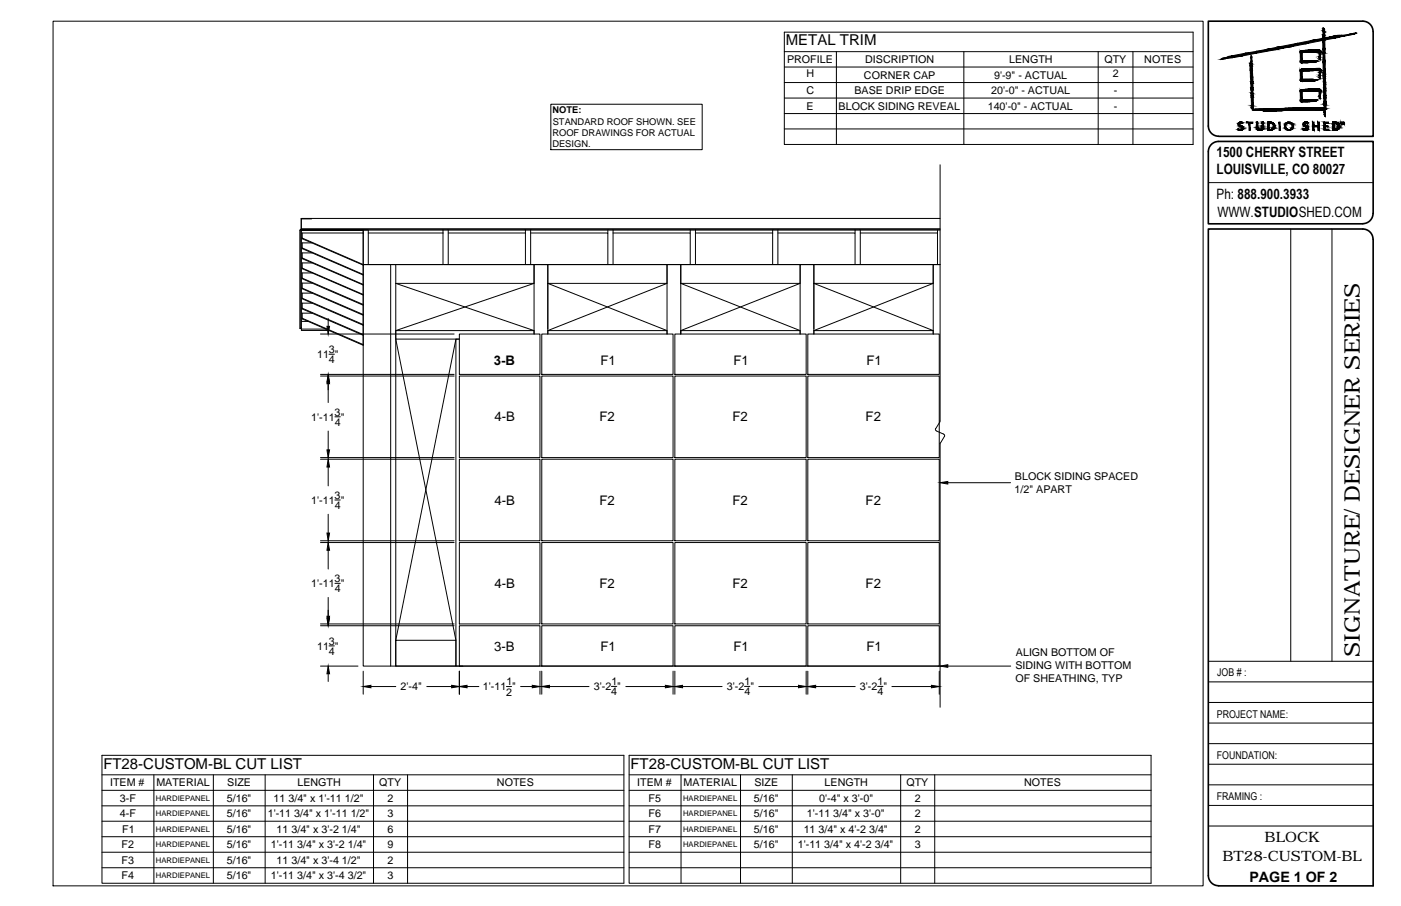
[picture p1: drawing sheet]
<svg xmlns="http://www.w3.org/2000/svg" width="432mm" height="279mm" viewBox="0 0 432 279" stroke-linecap="round" stroke-linejoin="round" font-family="sans-serif">
<!-- layer: SShed-Dims and Notes -->
<g fill="none" stroke="#000" stroke-width=".31">
<path d="M241.7 9.9h126v34.6h-126zM241.7 15.9h126M257.8 15.9v28.6M297.1 15.9v28.6M338.5 15.9v28.6M349.2 15.9v28.6M169.8 32.1h46.6v14.1h-46.6zM241.7 20.7h126M241.7 25.5h126M241.7 30.2h126M241.7 35h126M241.7 39.8h126"/>
<path d="M289.7 50.8v79l-1.4 2.6 .2 .4 2.3 1.1M101.1 98.2v2.4M98.8 116h41.2M98.8 115.5h41.2M98.8 103h41.2M101.1 117.8v6.3M101.4 109.2h1.7M141.6 116h24.8v25.1h-24.8zM141.6 103h24.8v12.5h-24.8zM167 116h40.4v25.1h-40.4zM167 103h40.4v12.5h-40.4zM208 116h40.5v25.1h-40.5z"/>
<path d="M208 103h40.5v12.5h-40.5zM249 116h40.5v25.1h-40.5zM249 103h40.5v12.5h-40.5zM101.1 132.9v5.8M103.2 128.5h1.7M289.8 136.6l-.1 81.5M290.8 133.9l.3 .6-1.3 2.2M98.8 141.6h41.2M98.8 141.1h41.2M101.1 144v5.8M101.1 158.6v5.8M103.2 154.2h1.7"/>
<path d="M141.6 141.6h24.8v25.2h-24.8zM167 141.6h40.4v25.2h-40.4zM208 141.6h40.5v25.2h-40.5zM249 141.6h40.5v25.2h-40.5zM98.8 167.3h41.2M98.8 166.8h41.2M101.1 169.7v5.8M103.2 179.9h1.7M141.6 167.3h24.8v25.1h-24.8zM167 167.3h40.4v25.1h-40.4zM208 167.3h40.5v25.1h-40.5zM249 167.3h40.5v25.1h-40.5z"/>
<path d="M98.8 192.4h41.2M98.8 193h41.2M101.1 184.2v6.4M101.4 199.2h1.7M141.6 193h24.8v12.4h-24.8zM167 193h40.4v12.4h-40.4zM208 193h40.5v12.4h-40.5zM249 193h40.5v12.4h-40.5zM98.8 205.4h11.5M101.1 207.8v2.4M111.9 207v7.1M114.3 211.7h7.7"/>
<path d="M131.5 211.7h7.7M141.6 207v7.1M143.9 211.7h3.7M156.1 211.7h1.6M160.5 211.7h3.6M166.4 207v7.1M167 207v7.1M169.3 211.7h12.2M188.4 211.7h1.7M192.9 211.7h12.2M207.4 207v7.1M208 207v7.1"/>
<path d="M210.4 211.7h12.2M229.5 211.7h1.6M233.9 211.7h12.2M248.5 207v7.1M249 207v7.1M251.4 211.7h12.2M270.5 211.7h1.6M274.9 211.7h12.2M289.5 207v7.1M31.4 232.9h160.9v39.5h-160.9zM31.4 238.9h160.9M47.4 238.9v33.5"/>
<path d="M65.8 238.9v33.5M81.7 238.9v33.5M115.1 238.9v33.5M125.6 238.9v33.5M193.9 232.9h160.9v39.5h-160.9zM193.9 238.9h160.9M209.9 238.9v33.5M228.2 238.9v33.5M244.2 238.9v33.5M277.6 238.9v33.5M288.1 238.9v33.5M31.4 243.7h160.9"/>
<path d="M31.4 248.5h160.9M31.4 253.3h160.9M31.4 258h160.9M193.9 243.7h160.9M193.9 248.5h160.9M193.9 253.3h160.9M193.9 258h160.9M31.4 262.8h160.9M31.4 267.6h160.9M193.9 262.8h160.9M193.9 267.6h160.9"/>
</g>
<!-- layer: SShed-Siding BLOCK -->
<path d="M289.7 148.9l2.4-.4v.8zM289.7 205.4l2.4-.4v.8z" fill="#000" stroke="#000" stroke-width=".31"/>
<path d="M292.1 148.9h19.4M292.1 205.4h19.4" fill="none" stroke="#000" stroke-width=".31"/>
<!-- layer: SShed-Hatch -->
<g fill="none" stroke="#000" stroke-width=".31">
<path d="M92.5 71v30.3l.4-.3M92.5 71v30.4M92.9 70.5v28.6h2.1M92.9 70.6l-.4 .4M92.9 70.5v-3l3.2-.1h-3.3v3.2l-.3 .4M92.9 70.8h196.8M92.9 70.5h196.8M93.1 79.6l18.8 8.1v.2M93.1 73.4l18.8 8.2v.2M93.1 76.5l18.8 8.1v.2M96.1 74.9h-3v1.8l18.8 8.1M96.2 78h-3.1v1.8l18.8 8.1"/>
<path d="M111.9 71.9h-18.8v1.7l18.8 8.2M111.9 70.9h-19h20.6v10.7M111.9 70.9h24.6M111.9 70.9v10.7h24.6M113.5 71.9h23M136.5 70.9v10.7M136.5 70.9h27M138.1 70.9v10.7M138.1 71.9h23.8M161.9 71.9v9.7h-25.4M161.9 70.9v1M163.5 71.9h23.8v9.7"/>
<path d="M163.5 70.9v10.7M163.5 70.9h25.4M187.3 70.9v1M188.9 71.9h23.8v9.7M188.9 70.9v10.7M188.9 70.9h25.4M212.7 70.9v1M214.3 70.9v10.7M214.3 70.9h49.2M214.3 71.9h23.8M238.1 71.9v9.7h-23.8M238.1 70.9v1"/>
<path d="M239.7 71.9h23.8v9.7M239.7 70.9v10.7M263.5 70.9h26.2M263.5 70.9v1M265.1 71.9h23.8v9.7M265.1 70.9v10.7M288.9 70.9v1M289.7 67.4l-196.8 .1M92.9 99.1v2.4M93.1 92l18.8 8.1v.2M93.1 82.7l18.8 8.1v.2M93.1 88.9l18.8 8.1"/>
<path d="M93.1 98.1l18.8 8.2M93.1 95.1l18.8 8.1M93.1 85.8l18.8 8.1M96.2 90.4h-3.1v1.7l18.8 8.2M96.2 87.3h-3.1v1.7l18.8 8.2M96.2 81.1h-3.1v1.8l18.8 8.1M96.2 93.5h-3.1v1.8l18.8 8.1M96.2 84.2h-3.1v1.8l18.8 8.1M96.2 96.6h-3.1v1.8l7.3 3.1M111.9 93.9v3.1M111.9 97v3.1M111.9 81.8v2.8"/>
<path d="M111.9 84.8v2.9M111.9 87.9v2.9M111.9 91v2.9M120.4 81.6v123.8M122 81.6v123.8M161.9 81.6h52.4M164.6 87.4l-42.6 14.6M168.8 81.6h36.8v5.8h-36.8zM168.8 87.4l36.8 14.6M168.8 87.6v13.8M205.6 87.4l-36.8 14.6M209.8 81.6h36.8v5.8h-36.8z"/>
<path d="M209.8 87.4l36.8 14.6M238.1 81.6h27M246.6 87.4l-36.8 14.6M250.8 81.6h36.8v5.8h-36.8zM250.8 87.4l36.8 14.6M250.8 87.6v13.8M265.1 81.6h23.8M287.6 87.4l-36.8 14.6M288.9 81.6h.8h-2.1v21.4v-1h-36.8v1v-21.4h-4.2v21.4v-1h-36.8v1v-21.4h-4.2v21.4v-1h-36.8v1v-21.4h-4.2v21.4v-1h-42.6v2.6h19.6h-1.1v100.8h2.1M92.9 101.5v.4h8.5M92.9 101.5h7.5M100.4 101.5l1 .4"/>
<path d="M101.4 101.9l10.5 4.6v-3.3M111.9 100.3v2.9M122 104.6l18.5 92.9M140.5 104.6l-18.5 92.9M164.6 102l-42.6-14.6h42.6v-5.8h-52.7v123.8h177.8M122 197.5h18.5v7.9h-18.5z"/>
</g>
<!-- layer: SShed-Dims and Notes -->
<g fill="#000" stroke="#000" stroke-width=".31">
<path d="M101.1 116l.5 2.3h-.8zM101.1 115.5l.5 2.3h-.8zM100.8 100.6h.8l-.5 2.4zM100.8 138.7h.8l-.5 2.4zM101.1 141.6l.5 2.4h-.8zM101.1 167.3l.5 2.4h-.8zM100.8 164.4h.8l-.5 2.4zM100.8 190h.8l-.5 2.4zM100.8 190.6h.8l-.5 2.4zM101.1 205.4l.5 2.4h-.8zM111.9 211.7l2.4-.4v.8zM139.2 211.3l2.4 .4-2.4 .4z"/>
<path d="M141.6 211.7l2.3-.4v.8zM164.1 211.3l2.3 .4-2.3 .4zM167 211.7l2.3-.4v.8zM205.1 211.3l2.3 .4-2.3 .4zM208 211.7l2.4-.4v.8zM246.1 211.3l2.4 .4-2.4 .4zM249 211.7l2.4-.4v.8zM287.1 211.3l2.4 .4-2.4 .4z"/>
</g>
<!-- layer: SShed-Titleblock -->
<g fill="none" stroke="#000" stroke-width=".31">
<path d="M16.4 6.5h354.4v266.7h-354.4zM372.4 56.3h50.8M397.8 70.6v133.3M410.5 70.6v133.3M372.4 203.9h50.8M372.4 210.3h50.8M372.4 216.6h50.8M372.4 229.3h50.8M372.4 235.7h50.8M372.4 223h50.8M372.4 248.4h50.8M372.4 242h50.8"/>
<path d="M372.4 254.7h50.8"/>
</g>
<path d="M423.2 9.7a3.2 3.2 0 0 0-3.2-3.2h-47.6v32.4M423.2 9.7v32.4h-47.6M372.4 38.9a3.2 3.2 0 0 0 3.2 3.1M375.6 43.6a3.2 3.2 0 0 0-3.2 3.2v22.2h47.6M375.6 43.6h47.6v22.2M423.2 73.8a3.2 3.2 0 0 0-3.2-3.2h-47.6v199.4a3.2 3.2 0 0 0 3.2 3.1M423.2 65.8a3.2 3.2 0 0 1-3.2 3.2M423.2 73.8v199.4h-47.6" fill="none" stroke="#000" stroke-width=".51"/>
<g fill="#000" stroke="#000" stroke-width=".31">
<path d="M376.3 18.3h.2zM377.2 17.9h.5zM378 17.8h2l-2.2 .2zM401 19.3h.9zM401.9 19.3h1.3zM401.4 18.8h3.5zM405.7 18.9l.5-.1zM404 15.5h2.8zM406.7 18.3l.2 .1zM407 16h.2zM412.1 10.9h.4zM413.5 10.9h.2z"/>
<path d="M417.8 10.2h.2zM381.6 39.7l.1 .1zM381.9 37.8h1.1zM382.7 37.9h.2zM382.7 39.3h.4zM388.6 34.1h1zM389.5 34.2h3.2zM391.9 39.8h.6zM396.5 40h1.6l-.3 .1zM396.8 37.7h1zM401 25h.9zM401 31.3h.9z"/>
<path d="M401.9 37.8h1.2zM401.9 25h1.3zM401.9 31.3h1.3zM402 37.8h1.1zM402.3 37.6h.5zM402.8 38.1h.2zM401.4 24.5h3.5zM401.4 30.8h3.5zM405.7 24.6l.5-.1zM405.7 30.9l.5-.1zM406.5 24h.4zM404 21.2h2.8z"/>
<path d="M404 27.5h2.8zM406.7 24l.2 .1zM406.7 30.4h.2zM403.5 33.3h4.1zM407 21.7h.2zM407 28h.2zM408.4 32.5l.1 .4zM408.6 32.1l.1 .1zM411.8 38.1h.8zM411.8 39.8h.8zM411.9 38.2h.8zM412.2 38.4h.6z"/>
<path d="M413.7 38h.1zM381.9 40.2h.6zM381.9 40.2h.4zM388.1 40.2h.4zM388.1 40.2h.2zM402.3 40.2h.1z"/>
<path d="M376.3 18.3l.7-.2zM376.5 18.3l.6-.2z"/>
<path d="M376.9 18h.5zM377.2 17.9h.3z"/>
<path d="M376.9 18l.2 .1zM376.9 18h.4z"/>
<path d="M376.9 18h.4zM376.9 18h.5z"/>
<path d="M378 17.8h2zM378.1 17.7h2.4z"/>
<path d="M377.4 18h.4l.2-.2zM377.4 18h.4z"/>
<path d="M378.1 17.7h2.4l-1.9-.3zM378.6 17.4h3.4l-1.5 .3z"/>
<path d="M378.6 17.4h3.4l-2.5-.2zM379.5 17.2h3.4l-.9 .2z"/>
<path d="M379.5 17.2h3.4l.8-.8zM382.9 17.2l.8-.8h3.4z"/>
<path d="M383.7 16.4h3.4l.1-.6zM387.2 15.8h3.1l-3.2 .6z"/>
<path d="M385.6 17.6l-.1 1.4h.3zM385.6 17.6h.2v1.4z"/>
<path d="M385.5 19v.5h.3zM385.5 19h.3v.5z"/>
<path d="M385.5 19.5v.2h.4zM385.5 19.5h.4v.2z"/>
<path d="M385.6 17.2v.4h.2zM385.6 17.2l.2 .4z"/>
<path d="M385.5 19.5h.4zM385.5 19.5h.4z"/>
<path d="M387.2 15.8h3.1l-.3-.5zM390 15.3h3.3l-3 .5z"/>
<path d="M390 15.3h3.3l-1.6-.3zM391.7 15h3.4l-1.8 .3z"/>
<path d="M391.7 15h3.4l-1.1-.5zM394 14.5h3.4l-2.3 .5z"/>
<path d="M394 14.5h3.4zM394.6 14.4h3.6z"/>
<path d="M394.6 14.4h3.6l1.3-1zM398.2 14.4l1.3-1h3.3z"/>
<path d="M399.5 13.4h3.3l1.5-.9zM402.8 13.4l1.5-.9h3.4z"/>
<path d="M400.7 15.8h6.5l-6.2-.2zM401 15.6h5.9l.3 .2z"/>
<path d="M400.7 15.8h6.5zM400.7 15.8h6.5z"/>
<path d="M400.7 15.8l6.5 .1zM400.7 15.8l6.5 .1z"/>
<path d="M400.7 15.9l6.3 .1zM400.7 15.9l6.3 .1z"/>
<path d="M400.7 16l4.1 .1zM400.7 16h5.9z"/>
<path d="M400.7 16.1h3zM400.7 16.1h4.1z"/>
<path d="M400.7 16.1l1.1 .1zM400.7 16.1h3z"/>
<path d="M400.7 16.2h.7zM400.7 16.2h1.1z"/>
<path d="M400.7 16.2l.1 2.5h.6zM400.7 16.2h.7v2.5z"/>
<path d="M400.8 18.7l.6 .1zM400.8 18.7l.6 .1z"/>
<path d="M400.8 18.8h4.4zM400.8 18.8h4.4z"/>
<path d="M400.8 18.8l4.9 .1zM400.8 18.8l4.9 .1z"/>
<path d="M400.8 18.9h5.4zM400.8 18.9h5.4z"/>
<path d="M400.8 18.9h5.2zM400.8 18.9h5.4z"/>
<path d="M400.8 18.9l5.1 .1zM400.8 18.9h5.2z"/>
<path d="M400.8 19h5zM400.8 19h5.1z"/>
<path d="M400.8 19l4.7 .1zM400.8 19h5z"/>
<path d="M400.8 19.1h4.6zM400.8 19.1h4.7z"/>
<path d="M400.8 19.1l4.5 .1zM400.8 19.1h4.6z"/>
<path d="M400.9 19.2l4.3 .1zM400.9 19.2h4.4z"/>
<path d="M400.9 19.3h2.3zM400.9 19.3h2.9z"/>
<path d="M401 19.3l.5 .1zM401 19.4h.5z"/>
<path d="M401 15.6h5.9zM402.2 15.6h4.7z"/>
<path d="M402.2 15.6h4.7zM403.1 15.5l3.8 .1z"/>
<path d="M400.9 19.3h2.9zM400.9 19.3h4.3z"/>
<path d="M404.3 12.5h4zM404.7 12.4l3.6 .1z"/>
<path d="M404.7 12.4h3.6zM405 12.3l3.3 .1z"/>
<path d="M405 12.3h3.3l-.6-.5zM407.7 11.8h3.3l-2.7 .5z"/>
<path d="M406.5 17.6h.4zM406.6 17.5l.3 .1z"/>
<path d="M406.5 17.6v.7h.4zM406.5 17.6h.4v.7z"/>
<path d="M406.6 16v.6h.4zM406.6 16h.4v.6z"/>
<path d="M406.6 16.6l.3 .1zM406.6 16.6h.4z"/>
<path d="M406.6 16.7v.8h.3zM406.6 16.7h.3v.8z"/>
<path d="M406.5 18.3h.4zM406.5 18.3h.4z"/>
<path d="M407 15.9l.2 .1zM407 15.9l.2 .1z"/>
<path d="M407.7 10.7v.3h.6zM407.7 10.7h.6v.3z"/>
<path d="M407.7 11v.7h.6zM407.7 11h.6v.7z"/>
<path d="M407.7 11.7l3.3 .1zM407.7 11.7h4z"/>
<path d="M407.8 9.8l-.1 .9h.6zM407.8 9.8h.5v.9z"/>
<path d="M407.7 12.5v2.7h.7zM407.7 12.5h.6l.1 2.7z"/>
<path d="M407.7 15.2l.1 1h.5zM407.7 15.2h.7l-.1 1z"/>
<path d="M407.8 16.2v.2h.5zM407.8 16.2h.5v.2z"/>
<path d="M407.8 16.4v2.6h.6zM407.8 16.4h.5l.1 2.6z"/>
<path d="M407.9 9l-.1 .2h.3zM407.9 9l.2 .2z"/>
<path d="M407.8 9.2v.3h.3zM407.8 9.2l.3 .3z"/>
<path d="M407.8 9.5l.3 .1zM407.8 9.5l.3 .1z"/>
<path d="M407.8 9.6v.2h.5zM407.8 9.6l.5 .2z"/>
<path d="M407.9 8.7l.2 .2zM407.9 8.7l.2 .2z"/>
<path d="M407.9 8.9l.2 .1zM407.9 8.9l.2 .1z"/>
<path d="M408.3 11.7h3.4zM409 11.6h3.4z"/>
<path d="M409 11.6h1l-.1-.2zM409.9 11.4h.5l-.4 .2z"/>
<path d="M409.9 11.4l1.8-.4zM410.4 11.4l1.9-.4z"/>
<path d="M410 11.6h2.4zM410.3 11.5h2.3z"/>
<path d="M410.3 11.5h2.3zM410.7 11.4h2z"/>
<path d="M410.7 11.4h2l-.3-.3zM412.4 11.1h2l-1.7 .3z"/>
<path d="M411.7 11h.6zM412.1 10.9h.3z"/>
<path d="M412.4 11.1h2l-1.2-.2zM413.2 10.9h2l-.8 .2z"/>
<path d="M413.2 10.9h.5zM413.5 10.9h.2z"/>
<path d="M413.7 10.9h1.5l.7-.3zM415.2 10.9l.7-.3h1.5z"/>
<path d="M415.9 10.6h1.5l-.2-.3zM417.2 10.3h.7l-.5 .3z"/>
<path d="M417.2 10.3h.7zM417.8 10.2h.2z"/>
<path d="M381.6 39.8h.2zM381.6 39.8h.2z"/>
<path d="M381.6 39.8l.3 .1zM381.6 39.8l.3 .1z"/>
<path d="M381.6 39.9h.4zM381.6 39.9h.4z"/>
<path d="M381.6 39.9l.7 .1zM381.6 39.9l.7 .1z"/>
<path d="M381.7 38.1l.3 .1zM381.7 38.1h.3z"/>
<path d="M381.6 38.2h.3zM381.6 38.2h.4z"/>
<path d="M381.7 38l.3 .1zM381.7 38h.4z"/>
<path d="M381.6 38.3l.1 .2h.3zM381.6 38.3h.4v.2z"/>
<path d="M381.7 38.5h.4zM381.7 38.5h.4z"/>
<path d="M381.7 38h.4zM381.8 37.9h.4z"/>
<path d="M381.7 38.5l.4 .1zM381.7 38.5l.4 .1z"/>
<path d="M381.8 37.9h.4zM381.8 37.9h.5z"/>
<path d="M381.7 38.6l.6 .1zM381.7 38.6l.6 .1z"/>
<path d="M381.9 37.8l1 .1zM381.9 37.8h1.1z"/>
<path d="M381.8 38.7h.6zM381.8 38.7h.6z"/>
<path d="M381.8 38.7h.7zM381.8 38.7h.7zM381.8 38.7h.7zM381.8 38.7h.7zM381.8 38.7h.7zM381.8 38.7h.7z"/>
<path d="M381.9 37.8h1.1zM381.9 37.8h1.1zM382 37.7l1 .1z"/>
<path d="M381.6 39.9h.3zM381.6 39.9h.3z"/>
<path d="M381.6 39.9h.3zM381.6 39.9h.3z"/>
<path d="M382 37.7h.9zM382.1 37.7h.8z"/>
<path d="M381.6 38.3h.4zM381.6 38.3h.4zM381.6 38.2l.4 .1zM381.6 38.2l.4 .1z"/>
<path d="M381.9 38.8h.8zM381.9 38.8h.8z"/>
<path d="M381.7 38h.4zM381.7 38h.4z"/>
<path d="M381.7 38h.4zM381.7 38h.4zM381.7 38h.4zM381.7 38h.4z"/>
<path d="M381.7 38.5h.4zM381.7 38.5h.4z"/>
<path d="M382 38.8l.8 .1zM382 38.8l.8 .1z"/>
<path d="M382.2 37.7h.5zM382.2 37.6l.5 .1z"/>
<path d="M381.6 39.9h.6zM381.6 39.9h.6z"/>
<path d="M382.2 37.6h.5zM382.4 37.6h.3z"/>
<path d="M382.1 38.9l.8 .1zM382.1 38.9l.8 .1z"/>
<path d="M382.2 39h.7zM382.3 39h.6zM382.3 39h.6z"/>
<path d="M382.2 39h.7zM382.2 39h.7zM382.2 39h.7z"/>
<path d="M382.3 40h.7zM382.4 39.9l.6 .1z"/>
<path d="M381.8 37.9h.5zM381.8 37.9h.6z"/>
<path d="M381.8 37.9h.6zM381.8 37.9h.6z"/>
<path d="M382.4 39.9h.6zM382.6 39.9h.4z"/>
<path d="M381.8 38.7h.6zM381.8 38.7h.6z"/>
<path d="M382.3 39h.7zM382.3 39h.7z"/>
<path d="M382.4 37.9h.5zM382.4 37.9h.5z"/>
<path d="M381.9 38.8h.7zM381.9 38.8h.7zM381.8 38.7l.8 .1zM381.8 38.7l.8 .1z"/>
<path d="M382.6 39.9h.4zM382.7 39.8h.3z"/>
<path d="M382.5 37.9h.4zM382.5 37.9h.4z"/>
<path d="M382.6 39.2h.4zM382.6 39.2h.4z"/>
<path d="M382.7 39.8h.3zM382.8 39.7h.3z"/>
<path d="M382.7 37.9h.2zM382.6 37.9h.3zM382.6 37.9h.3z"/>
<path d="M382.7 37.9h.2zM382.7 37.9h.2z"/>
<path d="M381.9 38.8h.8zM381.9 38.8h.8zM381.9 38.8h.8zM381.9 38.8h.8z"/>
<path d="M382.7 39.3h.4zM382.7 39.2l.4 .1zM382.7 39.2l.4 .1z"/>
<path d="M382.1 37.7h.7zM382.1 37.7h.7zM382.1 37.7h.7zM382.2 37.7h.6z"/>
<path d="M382.7 39.3l.4 .1zM382.7 39.3l.4 .1z"/>
<path d="M382.8 39.5l.3 .1zM382.8 39.5l.3 .1z"/>
<path d="M382.8 39.6l.3 .1zM382.8 39.6h.3z"/>
<path d="M382.7 37.9l.2 .1zM382.7 37.9l.2 .1z"/>
<path d="M381.9 37.8h1.1zM381.9 37.8h1.1zM381.9 37.8h1.1zM381.9 37.8h1.1z"/>
<path d="M382.3 39h.7zM382.3 39h.7zM382.3 39h.7zM382.3 39h.7z"/>
<path d="M382.5 39h.5zM382.5 39h.5z"/>
<path d="M382.6 39.2h.4zM382.6 39.2h.4zM382.5 39l.5 .2zM382.5 39l.5 .2z"/>
<path d="M382.7 39.8h.3zM382.7 39.8h.3zM382.7 39.8h.3zM382.7 39.8h.3z"/>
<path d="M382.7 39.2h.4zM382.7 39.2h.4zM382.7 39.2h.4zM382.7 39.2h.4z"/>
<path d="M382.8 39.5h.3zM382.8 39.5h.3zM382.8 39.5h.3zM382.8 39.5h.3zM382.8 39.4l.3 .1zM382.8 39.4l.3 .1z"/>
<path d="M384.1 37.6v.3h2zM384.1 37.6h2v.3z"/>
<path d="M385.3 19.7v.6h.7zM385.3 19.7h.6l.1 .6z"/>
<path d="M385.3 20.3v1.3h.7zM385.3 20.3h.7v1.3z"/>
<path d="M385.3 21.6l.1 2.1h.7zM385.3 21.6h.7l.1 2.1z"/>
<path d="M385.4 23.7l.7 .1zM385.4 23.7l.7 .1z"/>
<path d="M385.4 23.8l.1 1.4h.7zM385.4 23.8h.7l.1 1.4z"/>
<path d="M385.5 25.2v.4h.7zM385.5 25.2h.7v.4z"/>
<path d="M385.5 25.6v1.5h.7zM385.5 25.6h.7v1.5z"/>
<path d="M385.5 27.1l.1 .6h.6zM385.5 27.1h.7v.6z"/>
<path d="M385.6 27.7v1h.5zM385.6 27.7h.6l-.1 1z"/>
<path d="M385.6 28.7v.2h.6zM385.6 28.7h.5l.1 .2z"/>
<path d="M385.7 29.5l-.1 .4h.7zM385.7 29.5h.5l.1 .4z"/>
<path d="M385.6 28.9l.1 .6h.5zM385.6 28.9h.6v.6z"/>
<path d="M385.6 29.9l.1 2.6h.6zM385.6 29.9h.7v2.6z"/>
<path d="M385.7 32.5l.6 .2zM385.7 32.5h.6z"/>
<path d="M385.7 32.7v.5h.5zM385.7 32.7h.6l-.1 .5z"/>
<path d="M385.7 33.2l.5 .3zM385.7 33.2h.5v.3z"/>
<path d="M385.9 33.5l.3 .1zM385.9 33.5l.3 .1z"/>
<path d="M386.1 33.9h15.7zM386.2 33.9h16.2z"/>
<path d="M386.2 33.9h16.2zM386.2 33.9h17.4z"/>
<path d="M386.2 33.9h17.4zM386.3 33.9h21.8z"/>
<path d="M386.1 33.9l14.1 .1zM386.1 33.9h15.7z"/>
<path d="M386.3 33.9h22.1zM386.6 33.8l21.8 .1z"/>
<path d="M386.6 33.8h21.8zM386.7 33.7h21.7z"/>
<path d="M386.7 33.7h21.7zM387.9 33.7h20.6z"/>
<path d="M387.3 37.6l.3 .1zM387.3 37.6l.3 .1z"/>
<path d="M387.3 37.7h.3zM387.3 37.7h.3z"/>
<path d="M387.3 37.7l.3 .2zM387.3 37.7l.3 .2z"/>
<path d="M387.3 37.9h.3zM387.3 37.9h.3z"/>
<path d="M387.3 37.9v.3h.3zM387.3 37.9h.3v.3z"/>
<path d="M387.3 38.2v.4h.3zM387.3 38.2h.3v.4z"/>
<path d="M387.3 38.6v.3h.3zM387.3 38.6h.3v.3z"/>
<path d="M387.3 38.9h.3zM387.3 38.9h.3z"/>
<path d="M387.3 38.9v.2h.3zM387.3 38.9h.3v.2z"/>
<path d="M387.3 39.1l.3 .1zM387.3 39.1l.3 .1z"/>
<path d="M387.3 39.2l.3 .1zM387.3 39.2l.3 .1z"/>
<path d="M387.3 39.3h.3zM387.3 39.3h.3zM387.3 39.3h.3zM387.3 39.3h.3z"/>
<path d="M387.3 39.3h.3zM387.3 39.3h.3z"/>
<path d="M387.3 39.3h.3zM387.3 39.3h.3z"/>
<path d="M387.3 39.3l.4 .1zM387.3 39.3l.4 .1z"/>
<path d="M387.3 39.4l.4 .2zM387.3 39.4l.4 .2z"/>
<path d="M387.3 39.6l.4 .1zM387.3 39.6l.4 .1z"/>
<path d="M387.4 39.7h.3zM387.4 39.7h.3z"/>
<path d="M387.4 39.7h.3zM387.4 39.7h.3z"/>
<path d="M387.4 39.7h.3zM387.4 39.7h.3z"/>
<path d="M387.4 39.7l.4 .1zM387.4 39.7l.4 .1z"/>
<path d="M387.4 39.8h.5zM387.4 39.8h.5z"/>
<path d="M387.4 39.8l.6 .1zM387.4 39.8l.6 .1z"/>
<path d="M387.5 39.9l.8 .1zM387.5 39.9l.8 .1z"/>
<path d="M387.5 40h1.6zM387.5 40h1.6z"/>
<path d="M387.9 33.7h20.6zM389.3 33.7h19.2z"/>
<path d="M388.5 39.9h.6zM388.6 39.9h.5z"/>
<path d="M388.5 34l8.3 .1zM388.5 34h11.7z"/>
<path d="M388.6 39.9h.5zM388.8 39.8h.4z"/>
<path d="M388.8 39.8h.4zM388.8 39.8h.4z"/>
<path d="M388.8 39.8h.4zM388.9 39.7h.4z"/>
<path d="M388.9 39.7h.4zM388.9 39.7h.4z"/>
<path d="M388.9 39.7h.4zM388.9 39.7h.4z"/>
<path d="M389 39.6l.3 .1zM389 39.6h.3z"/>
<path d="M389 39.3l.4 .2zM389 39.3l.4 .2z"/>
<path d="M389 39.5l.3 .1zM389 39.5h.4z"/>
<path d="M389 37.6h.4zM389 37.6h.4zM389 37.6h.4zM389 37.6h.4z"/>
<path d="M389 37.6l.4 .2zM389 37.6l.4 .2z"/>
<path d="M389 37.8h.4zM389 37.8h.4z"/>
<path d="M389 37.8v.2h.4zM389 37.8h.4v.2z"/>
<path d="M389 38l.4 .1zM389 38l.4 .1z"/>
<path d="M389 38.1v.6h.4zM389 38.1h.4v.6z"/>
<path d="M389 38.7l.4 .1zM389 38.7l.4 .1z"/>
<path d="M389 38.8v.2h.4zM389 38.8h.4v.2z"/>
<path d="M389 39l.4 .1zM389 39l.4 .1z"/>
<path d="M389 39.1l.4 .1zM389 39.1l.4 .1z"/>
<path d="M389 39.2l.4 .1zM389 39.2l.4 .1z"/>
<path d="M389 39.3h.4zM389 39.3h.4z"/>
<path d="M389 39.3h.4zM389 39.3h.4z"/>
<path d="M389 39.3h.4zM389 39.3h.4z"/>
<path d="M388.3 40h.8zM388.3 40h.8zM388.3 40h.8zM388.5 39.9l.6 .1z"/>
<path d="M389.3 33.7h19.2zM389.4 33.6h19.3z"/>
<path d="M389.4 33.6h19.3zM391.3 33.6h17.6z"/>
<path d="M389.5 34.2h3.2zM389.5 34.2h4z"/>
<path d="M389.2 34.2h1.7zM389.2 34.2h1.7z"/>
<path d="M389.6 34.1h5.6zM389.6 34.1h6.7z"/>
<path d="M389.5 34.1l4 .1zM389.5 34.1h5.7z"/>
<path d="M390.8 37.6l1 .1zM390.8 37.6l1 .1z"/>
<path d="M390.8 37.7h1.2zM390.8 37.7h1.2z"/>
<path d="M390.8 37.7l1.4 .1zM390.8 37.7l1.4 .1z"/>
<path d="M390.8 37.8l1.6 .1zM390.8 37.8l1.6 .1z"/>
<path d="M390.8 37.9h1.6zM390.8 37.9h1.6z"/>
<path d="M390.8 37.9l.3 .1zM390.8 37.9l.3 .1z"/>
<path d="M390.8 38h.3zM390.8 38h.3z"/>
<path d="M390.8 38v.2h.3zM390.8 38h.3v.2z"/>
<path d="M390.8 38.2v.4h.3zM390.8 38.2h.3v.4z"/>
<path d="M390.8 39.2v.4h.3zM390.8 39.2h.3v.4z"/>
<path d="M390.8 39.6l.3 .2zM390.8 39.6l.3 .2z"/>
<path d="M390.8 39.8l.3 .1zM390.8 39.8l.3 .1z"/>
<path d="M390.8 39.9h.3zM390.8 39.9h.3z"/>
<path d="M390.8 39.2h.3zM390.8 39.2h.3zM390.8 38.6v.6h.3zM390.8 38.6h.3v.6z"/>
<path d="M391.3 33.6h17.6zM391.8 33.5l17.1 .1z"/>
<path d="M391.4 39.9h1zM391.6 39.9h.8zM391.7 39.9h.7z"/>
<path d="M390.8 37.6h.7zM390.8 37.6h.7z"/>
<path d="M391.4 37.9h1zM391.4 37.9h1z"/>
<path d="M391.6 39.9h.8zM391.4 39.9h1zM391.4 39.9h1z"/>
<path d="M390.8 37.6h.9zM390.8 37.6h.9z"/>
<path d="M391.5 37.9l.9 .1zM391.5 37.9l.9 .1z"/>
<path d="M391.7 39.9h.7zM391.9 39.9h.6z"/>
<path d="M391.8 33.5h17.1zM396 33.4l12.9 .1z"/>
<path d="M391.8 38h.7zM391.8 38h.7z"/>
<path d="M391.9 39.8h.6zM391.9 39.8h.6zM392 39.8h.5z"/>
<path d="M391.9 39.8l.6 .1zM391.9 39.8l.6 .1z"/>
<path d="M392 39.8h.5zM392.1 39.8h.5z"/>
<path d="M390.8 37.7h1.3zM390.8 37.7h1.3z"/>
<path d="M392.1 39.8h.5zM392.1 39.7h.5z"/>
<path d="M392.1 39.7h.5zM392.2 39.7h.4z"/>
<path d="M390.8 37.8h1.4zM390.8 37.8h1.4z"/>
<path d="M392.2 38.2h.5zM392.2 38.2h.5z"/>
<path d="M392.2 39.7h.4zM392.3 39.6h.4z"/>
<path d="M392.4 39.6h.3zM392.4 39.6h.3z"/>
<path d="M392.2 38.2l.5 .1zM392.2 38.2l.5 .1z"/>
<path d="M392.3 38.3h.4zM392.3 38.3h.4z"/>
<path d="M392.4 39.5l.3 .1zM392.4 39.5h.4z"/>
<path d="M392.4 38.3l.4 .1zM392.4 38.3l.4 .1z"/>
<path d="M392.4 38.4h.4zM392.4 38.4h.4z"/>
<path d="M392.5 39.3l.3 .1zM392.5 39.3l.3 .1z"/>
<path d="M392.4 39.4h.4zM392.4 39.4h.4z"/>
<path d="M391.8 38h.7zM391.8 38h.7zM391.7 38h.8zM391.7 38h.8z"/>
<path d="M392.4 38.5h.4zM392.4 38.5h.4z"/>
<path d="M392 38h.5zM392 38h.5zM391.9 38h.6zM391.9 38h.6z"/>
<path d="M392.5 38.7v.2h.4zM392.5 38.7h.4v.2z"/>
<path d="M392.5 38.9h.4zM392.5 38.9h.4z"/>
<path d="M392.5 38.9l.4 .1zM392.5 38.9l.4 .1z"/>
<path d="M392.5 39l.4 .1zM392.5 39l.4 .1z"/>
<path d="M392.2 38.2h.5zM392.2 38.2h.5zM392 38l.7 .2zM392 38l.7 .2z"/>
<path d="M392.4 39.5h.4zM392.4 39.5h.4zM392.4 39.5h.4zM392.4 39.4l.4 .1z"/>
<path d="M392.4 38.5h.4zM392.4 38.5h.4zM392.4 38.4l.4 .1zM392.4 38.4l.4 .1z"/>
<path d="M392.5 39.3h.3zM392.5 39.3h.3zM392.5 39.1v.2h.3zM392.5 39.1h.4l-.1 .2z"/>
<path d="M392.5 38.7h.4zM392.5 38.7h.4zM392.5 38.5l.4 .2zM392.5 38.5l.4 .2z"/>
<path d="M396 38.5l-.1 .4h.4zM396 38.5h.3v.4z"/>
<path d="M395.9 38.9h.4zM395.9 38.9h.4z"/>
<path d="M396 33.4h12.9zM397 33.4h11.9z"/>
<path d="M396 38.4l.3 .1zM396 38.4h.4z"/>
<path d="M395.9 38.9l.1 .5h.3zM395.9 38.9h.4v.5z"/>
<path d="M396.2 38.2l-.2 .2h.4zM396.2 38.2h.4l-.2 .2z"/>
<path d="M396 39.4l.4 .1zM396 39.4l.4 .1z"/>
<path d="M396.2 38.2h.4l-.3-.2zM396.3 38h.6l-.3 .2z"/>
<path d="M396 39.5l.6 .2zM396 39.5l.6 .2z"/>
<path d="M396.3 37.9h.6zM396.5 37.9h.8z"/>
<path d="M396.3 37.9l.6 .1zM396.3 37.9h.6z"/>
<path d="M396.2 39.7l.1 .2h.6zM396.2 39.7l.7 .2z"/>
<path d="M396.3 39.9h.6zM396.3 39.9h.6z"/>
<path d="M389.6 34.1h6.7zM389.6 34.1h7.2z"/>
<path d="M396.5 37.9h1.6l-1.3-.2zM396.8 37.7h1l.3 .2z"/>
<path d="M396.3 39.9l1 .1zM396.3 39.9l1 .1z"/>
<path d="M396.5 40l1.3 .1zM396.8 40.1h1z"/>
<path d="M388.6 34.1h8.2zM388.6 34.1h8.2z"/>
<path d="M397 33.4h11.5zM398.3 33.4h10.2z"/>
<path d="M397.3 40h.8zM397.7 39.9h.5z"/>
<path d="M397.3 37.9h.9zM397.3 37.9h.9z"/>
<path d="M397.6 37.9l.6 .1zM397.6 37.9l.6 .1z"/>
<path d="M397.7 39.9h.5l-.3-.2zM397.9 39.7h.4l-.1 .2z"/>
<path d="M397.7 39.9h.5zM397.7 39.9h.5z"/>
<path d="M397.7 38l.7 .2zM397.7 38l.7 .2z"/>
<path d="M398.1 39.5l-.2 .2h.4zM398.1 39.5h.4l-.2 .2z"/>
<path d="M397.9 38.2l.6 .2zM397.9 38.2l.6 .2z"/>
<path d="M398.1 39.5h.4zM398.2 39.4h.3z"/>
<path d="M398.1 38.4l.4 .1zM398.1 38.4l.4 .1z"/>
<path d="M398.3 38.9l-.1 .5h.3zM398.3 38.9h.3l-.1 .5z"/>
<path d="M398.2 38.5l.1 .4h.3zM398.2 38.5h.3l.1 .4z"/>
<path d="M398.3 38.9h.3zM398.3 38.9h.3z"/>
<path d="M398.3 33.4h10.1zM401.9 33.4h6.5z"/>
<path d="M400.7 21.5h6.5l-6.2-.2zM401 21.3h5.9l.3 .2z"/>
<path d="M400.7 21.5l6.5 .1zM400.7 21.5l6.5 .1z"/>
<path d="M400.7 21.6h6.5zM400.7 21.6h6.5z"/>
<path d="M400.7 21.6l6.3 .1zM400.7 21.6l6.3 .1z"/>
<path d="M400.7 21.7h5.3zM400.7 21.7h5.9z"/>
<path d="M400.7 21.7l4.1 .1zM400.7 21.7h5.3z"/>
<path d="M400.7 21.8h3zM400.7 21.8h4.1z"/>
<path d="M400.7 21.8l1.1 .1zM400.7 21.8h3z"/>
<path d="M400.7 21.9h.7zM400.7 21.9h1.1z"/>
<path d="M400.7 27.9l6.5 .1zM400.7 27.9l6.5 .1z"/>
<path d="M400.7 28h6.3zM400.7 28h6.3z"/>
<path d="M400.7 28l4.1 .1zM400.7 28h5.3z"/>
<path d="M400.7 28.1l1.1 .1zM400.7 28.1h3z"/>
<path d="M400.7 28.2l.7 .1zM400.7 28.2h1.1z"/>
<path d="M400.7 21.9l.1 2.5h.6zM400.7 21.9h.7v2.5z"/>
<path d="M400.8 24.4l.6 .1zM400.8 24.4l.6 .1z"/>
<path d="M400.8 24.5h4.4zM400.8 24.5h4.4z"/>
<path d="M400.8 24.5l4.9 .1zM400.8 24.5l4.9 .1z"/>
<path d="M400.8 24.6h5.4zM400.8 24.6h5.4z"/>
<path d="M400.8 24.6h5.2zM400.8 24.6h5.4z"/>
<path d="M400.8 24.6l5.1 .1zM400.8 24.6h5.2z"/>
<path d="M400.8 24.7h5zM400.8 24.7h5.1z"/>
<path d="M400.8 24.7l4.7 .1zM400.8 24.7h5z"/>
<path d="M400.8 24.8l4.6 .1zM400.8 24.8h4.7z"/>
<path d="M400.7 28.3l.1 2.4h.6zM400.7 28.3h.7v2.4z"/>
<path d="M400.8 30.7l.6 .1zM400.8 30.7l.6 .1z"/>
<path d="M400.8 30.8h4.4zM400.8 30.8h4.4z"/>
<path d="M400.8 30.8l4.9 .1zM400.8 30.8l4.9 .1z"/>
<path d="M400.8 30.9h5.4zM400.8 30.9h5.4z"/>
<path d="M400.8 30.9l5.1 .1zM400.8 30.9h5.2z"/>
<path d="M400.8 31l5 .1zM400.8 31h5.1z"/>
<path d="M400.8 31.1h4.7zM400.8 31.1h5z"/>
<path d="M400.8 31.1l4.6 .1zM400.8 31.1h4.7z"/>
<path d="M400.8 24.9h4.5zM400.8 24.9h4.6z"/>
<path d="M400.8 31.2l4.5 .1zM400.8 31.2h4.6z"/>
<path d="M400.9 24.9l4.3 .1zM400.9 24.9h4.4z"/>
<path d="M400.9 31.3h4.3zM400.9 31.3h4.4z"/>
<path d="M400.9 31.3h2.9zM400.9 31.3h4.3z"/>
<path d="M400.9 25h2.3zM400.9 25h2.9z"/>
<path d="M401 25l.5 .1zM401 25.1h.5z"/>
<path d="M400.9 31.3h2.3zM400.9 31.3h2.9z"/>
<path d="M401 31.3l.5 .1zM401 31.4h.5z"/>
<path d="M401 21.3h5.9zM402.2 21.3h4.7z"/>
<path d="M401 27.6h5.9zM402.2 27.6h4.7z"/>
<path d="M401.6 39.6l.4 .2zM401.6 39.6l.4 .2z"/>
<path d="M401.7 38.2h.5zM401.7 38.2h.5z"/>
<path d="M401.7 38.2l.5 .1zM401.7 38.2l.5 .1z"/>
<path d="M401.7 38.3h.4zM401.7 38.3h.5z"/>
<path d="M401.6 39.8h.7zM401.6 39.8h.7z"/>
<path d="M401.7 39.8h1.5zM401.7 39.8h1.5z"/>
<path d="M401.7 39.8l1.4 .1zM401.7 39.8h1.5z"/>
<path d="M401.7 39.9l1.4 .1zM401.7 39.9l1.4 .1z"/>
<path d="M401.7 38.1h.6zM401.7 38.1h.6z"/>
<path d="M401.7 38.1l.5 .1zM401.7 38.1h.6z"/>
<path d="M401.7 38.2h.5zM401.7 38.2h.5z"/>
<path d="M401.7 38.5h.6zM401.7 38.5h.6z"/>
<path d="M401.8 37.9l1.2 .1zM401.8 37.9h1.3z"/>
<path d="M401.8 38h.7zM401.8 38h.7z"/>
<path d="M401.8 38.6l.9 .1zM401.8 38.6l.9 .1z"/>
<path d="M401.9 37.8h1.2zM401.9 37.8h1.2zM401.9 37.8h1.2z"/>
<path d="M401.9 37.8l1.2 .1zM401.9 37.8l1.2 .1z"/>
<path d="M401.9 33.4h6.2zM401.9 33.4h6.2z"/>
<path d="M401.9 37.8h1.2zM402 37.8h1.1zM402.1 37.7l1 .1z"/>
<path d="M401.8 38.7l1.2 .2zM401.8 38.7l1.2 .2z"/>
<path d="M401.9 38.9h1.1zM401.9 38.9h1.1z"/>
<path d="M401.9 33.4h6.2zM402.4 33.3l5.7 .1z"/>
<path d="M401.9 38.9h1.2zM401.9 38.9h1.2z"/>
<path d="M402 38.9l1.1 .1zM402 38.9l1.1 .1z"/>
<path d="M402.1 37.7h.9zM402.1 37.7h.9z"/>
<path d="M402.1 37.7h.9zM402.1 37.7h.9z"/>
<path d="M401.7 38.3h.5zM401.7 38.3h.5z"/>
<path d="M401.7 38.4h.5zM401.7 38.4h.5zM401.7 38.3l.5 .1zM401.7 38.3l.5 .1z"/>
<path d="M402.2 21.3h4.7zM403.1 21.2l3.8 .1z"/>
<path d="M402.2 27.6h4.7zM403.1 27.5l3.8 .1z"/>
<path d="M401.7 38.5h.5zM401.7 38.5h.5zM401.7 38.4l.5 .1zM401.7 38.4l.5 .1z"/>
<path d="M401.7 38.5h.6zM401.7 38.5h.6z"/>
<path d="M401.7 38.1h.6zM401.7 38.1h.7z"/>
<path d="M402.2 39l1 .1zM402.2 39l1 .1z"/>
<path d="M402.4 39.8h.8zM402.4 39.8h.8z"/>
<path d="M401.7 39.8h.7zM401.7 39.8h.7z"/>
<path d="M401.7 38.1h.7zM401.7 38.1h.7zM401.7 38.1h.7zM401.8 38h.7z"/>
<path d="M402.3 39.1h.9zM402.3 39.1h.9z"/>
<path d="M402.4 39.8h.8zM402.6 39.8h.6z"/>
<path d="M402.4 33.3h5.3zM403.5 33.3h4.2z"/>
<path d="M402.4 39.1l.8 .1zM402.4 39.1l.8 .1z"/>
<path d="M402.5 38h.5zM402.5 38h.5z"/>
<path d="M401.8 38.6h.7zM401.8 38.6h.7zM401.7 38.5l.8 .1zM401.7 38.5l.8 .1z"/>
<path d="M402.6 39.8h.6zM402.6 39.7l.6 .1z"/>
<path d="M402.6 39.3h.6zM402.6 39.3h.6z"/>
<path d="M402.7 39.3h.5zM402.7 39.3h.5z"/>
<path d="M402.7 39.3l.6 .1zM402.7 39.3l.6 .1z"/>
<path d="M402.7 39.4h.6zM402.7 39.4h.6z"/>
<path d="M402.8 39.5l.4 .1zM402.8 39.5h.5z"/>
<path d="M402.7 39.6h.5zM402.7 39.6h.5z"/>
<path d="M402.7 39.4l.6 .1zM402.7 39.4l.6 .1z"/>
<path d="M402.8 38.1h.2zM402.5 38l.5 .1zM402.5 38l.5 .1z"/>
<path d="M401.8 38.7h1zM401.8 38.7h1zM401.8 38.7h1zM401.8 38.7h1z"/>
<path d="M402.2 37.6h.7zM402.2 37.6h.7zM402.2 37.6h.7zM402.3 37.6h.6z"/>
<path d="M402.1 37.7h.8zM402.1 37.7h.8zM402.1 37.7h.8zM402.2 37.6l.7 .1z"/>
<path d="M402.8 38.1l.2 .1zM402.8 38.1l.2 .1z"/>
<path d="M401.8 37.9h1.3zM401.8 37.9h1.3zM401.8 37.9h1.3zM401.9 37.9h1.2z"/>
<path d="M402.2 39h1zM402.2 39h1zM402 39h1.2zM402 39h1.2z"/>
<path d="M402.6 39.7h.6zM402.6 39.7h.6zM402.6 39.7h.6zM402.7 39.6h.5z"/>
<path d="M402.6 39.3h.6zM402.6 39.3h.6zM402.5 39.2l.7 .1zM402.5 39.2l.7 .1z"/>
<path d="M402.8 39.5h.5zM402.8 39.5h.5zM402.8 39.5h.5zM402.8 39.5h.5z"/>
<path d="M400.7 28.1h3zM400.7 28.1h4.1z"/>
<path d="M400.9 25h2.9zM400.9 25h4.3z"/>
<path d="M404.5 37.6v1.1h.5zM404.5 37.6h.5v1.1z"/>
<path d="M404.5 38.7v.4h2.2zM404.5 38.7h2.2v.4z"/>
<path d="M400.8 30.9h5.2zM400.8 30.9h5.4z"/>
<path d="M400.7 28h5.3zM400.7 28h5.9z"/>
<path d="M406.2 37.6v1.1h.5zM406.2 37.6h.5v1.1z"/>
<path d="M406.6 23.2l.3 .1zM406.6 23.2l.3 .1z"/>
<path d="M406.5 29.6h.4zM406.6 29.6h.3z"/>
<path d="M406.5 29.6v.7h.4zM406.5 29.6h.4v.7z"/>
<path d="M406.6 21.7h.4zM406.6 21.7h.4z"/>
<path d="M406.6 21.7v.6h.4zM406.6 21.7h.4v.6z"/>
<path d="M406.6 22.3l.3 .1zM406.6 22.3h.4z"/>
<path d="M406.6 22.4v.8h.3zM406.6 22.4h.3v.8z"/>
<path d="M406.6 28h.4zM406.6 28h.4z"/>
<path d="M406.6 28v.7h.4zM406.6 28h.4v.7z"/>
<path d="M406.6 28.7h.3zM406.6 28.7h.4z"/>
<path d="M406.6 28.7v.9h.3zM406.6 28.7h.3v.9z"/>
<path d="M406.5 24h.4zM406.5 23.3v.7h.4zM406.5 23.3h.4v.7z"/>
<path d="M406.5 30.3l.4 .1zM406.5 30.3l.4 .1z"/>
<path d="M407 21.6l.2 .1zM407 21.6l.2 .1z"/>
<path d="M407 28h.2zM407 28h.2z"/>
<path d="M407 21.7h.2zM407 21.7h.2z"/>
<path d="M407 28h.2zM407 28h.2z"/>
<path d="M400.7 27.9h6.5zM400.7 27.9h6.5zM400.7 27.9h6.5l-6.2-.3zM401 27.6h5.9l.3 .3z"/>
<path d="M407.8 19v2.9h.6zM407.8 19h.6v2.9z"/>
<path d="M407.8 21.9v.6h.6zM407.8 21.9h.6v.6z"/>
<path d="M407.8 22.5v.4h.6zM407.8 22.5h.6v.4z"/>
<path d="M407.8 22.9v.6h.7zM407.8 22.9h.6l.1 .6z"/>
<path d="M407.8 23.5l.1 .7h.6zM407.8 23.5h.7v.7z"/>
<path d="M407.9 24.2v1.1h.7zM407.9 24.2h.6l.1 1.1z"/>
<path d="M407.9 25.3v.7h.7zM407.9 25.3h.7v.7z"/>
<path d="M407.9 26v1.2h.7zM407.9 26h.7v1.2z"/>
<path d="M407.9 27.2v.8h.7zM407.9 27.2h.7v.8z"/>
<path d="M407.9 28l.1 1.5h.7zM407.9 28h.7l.1 1.5z"/>
<path d="M408 37.6v.5h1.5zM408 37.6h1.5v.5z"/>
<path d="M408 38.1v.6h.5zM408 38.1h.5v.6z"/>
<path d="M408 38.7v.4h1.3zM408 38.7h1.3v.4z"/>
<path d="M408 39.1v.7h.5zM408 39.1h.5v.7z"/>
<path d="M408 29.5v.7h.7zM408 29.5h.7v.7z"/>
<path d="M408 30.2v1.2h.7zM408 30.2h.7v1.2z"/>
<path d="M408 31.4v.7h.5zM408 31.4h.5v.7z"/>
<path d="M408.1 33.9v.7h.3zM408.1 33.9h.3v.7z"/>
<path d="M408 32.1l.1 .2h.4zM408 32.1h.5v.2z"/>
<path d="M408.1 32.3l.4 .1zM408.1 32.3l.4 .1z"/>
<path d="M408.1 32.4l.3 .1zM408.1 32.4l.3 .1z"/>
<path d="M408.1 32.5v.9h.3zM408.1 32.5h.3v.9z"/>
<path d="M408.1 33.9h.3zM408.1 33.9h.3z"/>
<path d="M408.1 34.6v.7h.3zM408.1 34.6h.3v.7z"/>
<path d="M408.1 35.3l.3 .5zM408.1 35.3h.3v.5z"/>
<path d="M408.4 32.4l.1 .1zM408.4 32.4l.1 .1z"/>
<path d="M408.6 31.4l.1 .5zM408.6 31.4l.1 .5z"/>
<path d="M410.7 37.6l1.1 .1zM410.7 37.6l1.1 .1z"/>
<path d="M410.7 37.7h1.4zM410.7 37.7h1.4z"/>
<path d="M410.7 37.7l1.4 .1zM410.7 37.7l1.4 .1z"/>
<path d="M410.7 37.8h1.5zM410.7 37.8h1.5z"/>
<path d="M410.7 37.8l1.7 .1zM410.7 37.8l1.7 .1z"/>
<path d="M410.7 38h1.9zM410.7 38h1.9z"/>
<path d="M410.7 38l1.9 .1zM410.7 38l1.9 .1z"/>
<path d="M410.7 38.1h.5zM410.7 38.1h.5z"/>
<path d="M410.7 38.1v.2h.5zM410.7 38.1h.5v.2z"/>
<path d="M410.7 38.3v.3h.5zM410.7 38.3h.5v.3z"/>
<path d="M410.7 38.6v.6h.5zM410.7 38.6h.5v.6z"/>
<path d="M410.7 39.2h.5zM410.7 39.2h.5z"/>
<path d="M410.7 39.2v.4h.5zM410.7 39.2h.5v.4z"/>
<path d="M410.7 39.6v.2h.5zM410.7 39.6h.5v.2z"/>
<path d="M410.7 39.8h.5zM410.7 39.8h.5z"/>
<path d="M410.7 39.8l1.8 .1zM410.7 39.8h1.9z"/>
<path d="M411.5 39.8h1.1zM411.6 39.8h1zM411.7 39.8h.9z"/>
<path d="M411.5 38.1h1.1zM411.5 38.1h1.1z"/>
<path d="M410.7 37.6h.9zM410.7 37.6h.9z"/>
<path d="M411.6 39.8h1zM411.5 39.8h1.1zM411.5 39.8h1.1z"/>
<path d="M410.7 37.6h1zM410.7 37.6h1z"/>
<path d="M411.7 39.8h.9zM411.8 39.8h.8zM411.9 39.7l.7 .1z"/>
<path d="M411.8 38.1h.8zM411.5 38.1h1.1zM411.5 38.1h1.1z"/>
<path d="M411.9 39.7h.7zM412 39.7h.7z"/>
<path d="M411.9 38.2h.8zM411.8 38.1l.9 .1zM411.8 38.1l.9 .1z"/>
<path d="M412 39.7h.7zM412.1 39.6h.6z"/>
<path d="M412.1 39.6h.6zM412.2 39.6h.6z"/>
<path d="M412.1 38.3h.7zM412.1 38.3h.7z"/>
<path d="M412.2 39.6h.6zM412.3 39.5h.5z"/>
<path d="M412.2 38.3l.6 .1zM412.2 38.3l.6 .1z"/>
<path d="M410.7 37.8h1.6zM410.7 37.8h1.6z"/>
<path d="M412.2 38.4h.6zM412.2 38.4h.6zM412.2 38.4h.6z"/>
<path d="M412.3 38.4l.5 .1zM412.3 38.4l.5 .1z"/>
<path d="M412.3 39.3h.5zM412.3 39.3h.6z"/>
<path d="M412.3 38.5h.6zM412.3 38.5h.6z"/>
<path d="M412.3 38.5l.6 .1zM412.3 38.5l.6 .1z"/>
<path d="M412.4 39v.1h.5zM412.4 39h.5v.1z"/>
<path d="M412.4 39.1l.5 .2zM412.4 39.1l.5 .2z"/>
<path d="M412.4 38.7v.2h.5zM412.4 38.7h.5v.2z"/>
<path d="M412.4 38.9h.5zM412.4 38.9h.5z"/>
<path d="M412.4 38.9l.5 .1zM412.4 38.9l.5 .1z"/>
<path d="M410.7 39.9h1.8zM410.7 39.9h1.8z"/>
<path d="M410.7 38h1.8zM410.7 38h1.8zM410.7 38h1.8zM410.7 38h1.8zM410.7 37.9l1.8 .1zM410.7 37.9l1.8 .1z"/>
<path d="M410.7 39.8h1.9zM410.7 39.8h1.9z"/>
<path d="M412.1 38.3h.7zM412.1 38.3h.7zM412 38.2l.8 .1zM412 38.2l.8 .1z"/>
<path d="M412.3 39.5h.5zM412.3 39.5h.5zM412.3 39.5h.5zM412.3 39.5h.5zM412.3 39.3l.5 .2zM412.3 39.3h.5z"/>
<path d="M412.4 38.7h.5zM412.4 38.7h.5zM412.3 38.6l.6 .1zM412.3 38.6l.6 .1z"/>
<path d="M412.3 39.3h.6zM412.3 39.3h.6zM412.3 39.3h.6zM412.4 39.3h.5z"/>
<path d="M413.1 37.7l.5 .1zM413.1 37.7l.5 .1z"/>
<path d="M413.3 37.8h.3zM413.3 37.8h.3z"/>
<path d="M413.3 37.8l.1 .5zM413.3 37.8l.1 .5z"/>
<path d="M413.7 37.7v.3h.2zM413.7 37.7l.2 .3z"/>
<path d="M413.7 38.1l.1 .2zM413.7 38.1l.1 .2z"/>
<path d="M413.8 38l.2 .1zM413.8 38l.2 .1z"/>
<path d="M413.8 38.1l.2 .2zM413.8 38.1h.3l-.1 .2z"/>
<path d="M414.2 37.7l-.2 .3h.3zM414.2 37.7l.1 .3z"/>
<path d="M414.2 38l.1 .3zM414.2 38l.1 .3z"/>
<path d="M381.6 40h1.3zM381.6 40h1.4z"/>
<path d="M381.6 40l1.3 .1zM381.6 40l1.3 .1z"/>
<path d="M381.6 40.1h1.2zM381.6 40.1h1.3z"/>
<path d="M381.7 40.1h1zM381.7 40.1h1.1z"/>
<path d="M381.9 40.2h.6zM381.9 40.2h.8z"/>
<path d="M381.9 40.2h.8zM381.9 40.2h.8zM381.8 40.1l.9 .1zM381.8 40.1h.9z"/>
<path d="M381.6 40h1.3zM381.6 40h1.3z"/>
<path d="M385 37.9v2.3h.3zM385 37.9h.3v2.3z"/>
<path d="M387.6 40h1.5zM387.6 40h1.5z"/>
<path d="M387.6 40l1.4 .1zM387.6 40h1.5z"/>
<path d="M387.7 40.1h1.2zM387.7 40.1h1.3z"/>
<path d="M387.7 40.1h1.1zM387.7 40.1h1.2z"/>
<path d="M387.9 40.1l.8 .1zM387.9 40.1h.9z"/>
<path d="M387.9 40.2h.7zM387.9 40.2h.8z"/>
<path d="M388 40.2h.5zM388 40.2h.6z"/>
<path d="M390.8 39.9l1.4 .1zM390.8 39.9h1.6z"/>
<path d="M390.8 40l1.3 .1zM390.8 40h1.4z"/>
<path d="M390.8 40.1h1.3zM390.8 40.1h1.3z"/>
<path d="M390.8 40.1h1.1zM390.8 40.1h1.2z"/>
<path d="M390.8 40.1l.8 .1zM390.8 40.1h1.1z"/>
<path d="M390.8 40.2h.7zM390.8 40.2h.8z"/>
<path d="M390.8 40.1h1.1zM390.8 40.1h1.1z"/>
<path d="M390.8 40.1h1.2zM390.8 40.1h1.3z"/>
<path d="M394.2 37.6v2.6h.4zM394.2 37.6h.4v2.6z"/>
<path d="M401.7 40h1.3zM401.7 40h1.4z"/>
<path d="M401.7 40.1h1.2zM401.7 40.1h1.3z"/>
<path d="M401.8 40.1l1 .1zM401.8 40.1h1.1z"/>
<path d="M402 40.2h.6zM402 40.2h.7z"/>
<path d="M402.3 40.2h.1zM402.1 40.2h.3zM402.1 40.2h.5z"/>
<path d="M402 40.2h.7zM402 40.2h.7zM401.9 40.2h.8zM401.9 40.2h.8z"/>
<path d="M401.9 40.2h.8zM401.9 40.2h.9z"/>
<path d="M401.7 40.1h1.3zM401.7 40.1h1.3zM401.7 40.1h1.3zM401.7 40.1h1.3zM401.7 40l1.3 .1zM401.7 40h1.3z"/>
<path d="M404.5 39.1v1.1h.5zM404.5 39.1h.5v1.1z"/>
<path d="M406.2 39.1v1.1h.5zM406.2 39.1h.5v1.1z"/>
<path d="M408 39.8v.4h1.6zM408 39.8h1.6v.4z"/>
<path d="M410.7 39.9l1.6 .1zM410.7 39.9h1.8z"/>
<path d="M410.7 40l1.5 .1zM410.7 40h1.6z"/>
<path d="M410.7 40.1h1.3zM410.7 40.1h1.4z"/>
<path d="M410.7 40.1l1 .1zM410.7 40.1h1.2z"/>
<path d="M410.7 40.2h.8zM410.7 40.2h1z"/>
<path d="M410.7 40.1h1.2zM410.7 40.1h1.3z"/>
<path d="M410.7 40.1h1.4zM410.7 40.1h1.4zM410.7 40.1h1.4zM410.7 40.1h1.5z"/>
</g>
<text font-size="6.6" x="419.1" y="202.7" transform="rotate(-90 419.1 202.7)">SIGNATURE/ DESIGNER SERIES</text>
<g font-size="4.6">
<text x="242.2" y="14">METAL TRIM</text>
<text x="31.8" y="237.1">FT28-CUSTOM-BL CUT LIST</text>
<text x="194.3" y="237.1">FT28-CUSTOM-BL CUT LIST</text>
</g>
<g font-size="4.4">
<text x="375" y="48.4">1500 CHERRY STREET</text>
<text x="375" y="53.8">LOUISVILLE, CO 80027</text>
<text x="375" y="61.5">Ph: 888.900.3933</text>
<text x="375.2" y="66.8">WWW.STUDIOSHED.COM</text>
<text x="389.8" y="259.6">BLOCK</text>
<text x="376.8" y="265.5">BT28-CUSTOM-BL</text>
<text x="385.1" y="272">PAGE 1 OF 2</text>
</g>
<g font-size="4.1">
<text x="152.2" y="112.4">3-B</text>
<text x="185.1" y="112.4">F1</text>
<text x="226.1" y="112.4">F1</text>
<text x="267.1" y="112.4">F1</text>
<text x="152.4" y="130">4-B</text>
<text x="184.8" y="130">F2</text>
<text x="225.8" y="130">F2</text>
<text x="266.8" y="130">F2</text>
<text x="152.4" y="155.7">4-B</text>
<text x="184.8" y="155.7">F2</text>
<text x="225.8" y="155.7">F2</text>
<text x="266.8" y="155.7">F2</text>
<text x="152.4" y="181.3">4-B</text>
<text x="184.8" y="181.3">F2</text>
<text x="225.8" y="181.3">F2</text>
<text x="266.8" y="181.3">F2</text>
<text x="152.3" y="200.6">3-B</text>
<text x="185.1" y="200.6">F1</text>
<text x="226.1" y="200.6">F1</text>
<text x="267.1" y="200.6">F1</text>
</g>
<g font-size="3.3">
<text x="242.6" y="19.5">PROFILE</text>
<text x="248.6" y="23.8">H</text>
<text x="266.7" y="19.5">DISCRIPTION</text>
<text x="311" y="19.5">LENGTH</text>
<text x="340.4" y="19.4">QTY</text>
<text x="343" y="23.9">2</text>
<text x="352.7" y="19.5">NOTES</text>
<text x="248.6" y="29.1">C</text>
<text x="263.3" y="29.1">BASE DRIP EDGE</text>
<text x="266.3" y="24.3">CORNER CAP</text>
<text x="305.5" y="29.1">20'-0&quot; - ACTUAL</text>
<text x="306.4" y="24.3">9'-9&quot; - ACTUAL</text>
<text x="343.3" y="29.1">-</text>
<text x="248.6" y="33.8">E</text>
<text x="258.5" y="33.8">BLOCK SIDING REVEAL</text>
<text x="304.4" y="33.8">140'-0&quot; - ACTUAL</text>
<text x="343.3" y="33.8">-</text>
<text x="97.7" y="110.4">11 &quot;</text>
<text x="101.3" y="108.8">3</text>
<text x="101.4" y="112">4</text>
<text x="95.9" y="129.7">1'-11 &quot;</text>
<text x="103.1" y="128.2">3</text>
<text x="103.2" y="131.3">4</text>
<text x="312.8" y="148.1">BLOCK SIDING SPACED</text>
<text x="95.9" y="155.4">1'-11 &quot;</text>
<text x="103.1" y="153.8">3</text>
<text x="312.7" y="152.1">1/2&quot; APART</text>
<text x="103.2" y="157">4</text>
<text x="103.1" y="179.5">3</text>
<text x="95.9" y="181.1">1'-11 &quot;</text>
<text x="103.2" y="182.6">4</text>
<text x="97.7" y="200.4">11 &quot;</text>
<text x="101.3" y="198.8">3</text>
<text x="101.4" y="201.9">4</text>
<text x="313.1" y="202.4">ALIGN BOTTOM OF</text>
<text x="312.9" y="206.4">SIDING WITH BOTTOM</text>
<text x="375.2" y="208.6">JOB # :</text>
<text x="123.5" y="212.9">2'-4&quot;</text>
<text x="148.8" y="212.9">1'-11 &quot;</text>
<text x="156" y="214.5">2</text>
<text x="156.1" y="211.3">1</text>
<text x="183" y="212.9">3'-2 &quot;</text>
<text x="188.4" y="214.5">4</text>
<text x="188.5" y="211.3">1</text>
<text x="224" y="212.9">3'-2 &quot;</text>
<text x="229.4" y="214.5">4</text>
<text x="229.5" y="211.3">1</text>
<text x="265" y="212.9">3'-2 &quot;</text>
<text x="270.4" y="214.5">4</text>
<text x="270.5" y="211.3">1</text>
<text x="312.9" y="210.4">OF SHEATHING, TYP</text>
<text x="375" y="221.3">PROJECT NAME:</text>
<text x="375" y="234">FOUNDATION:</text>
<text x="33.9" y="242.5">ITEM #</text>
<text x="48.2" y="242.5">MATERIAL</text>
<text x="70" y="242.5">SIZE</text>
<text x="91.7" y="242.5">LENGTH</text>
<text x="116.9" y="242.5">QTY</text>
<text x="153.2" y="242.5">NOTES</text>
<text x="196.4" y="242.5">ITEM #</text>
<text x="210.7" y="242.5">MATERIAL</text>
<text x="232.5" y="242.5">SIZE</text>
<text x="254.1" y="242.5">LENGTH</text>
<text x="279.4" y="242.5">QTY</text>
<text x="315.7" y="242.5">NOTES</text>
<text x="36.9" y="247.3">3-F</text>
<text x="69.9" y="247.3">5/16&quot;</text>
<text x="84.3" y="247.3">11 3/4&quot; x 1'-11 1/2&quot;</text>
<text x="119.5" y="247.3">2</text>
<text x="199.9" y="247.3">F5</text>
<text x="232.4" y="247.3">5/16&quot;</text>
<text x="252.5" y="247.3">0'-4&quot; x 3'-0&quot;</text>
<text x="282" y="247.3">2</text>
<text x="375" y="246.7">FRAMING :</text>
<text x="37" y="252.1">4-F</text>
<text x="37.6" y="256.9">F1</text>
<text x="69.9" y="252.1">5/16&quot;</text>
<text x="69.9" y="256.9">5/16&quot;</text>
<text x="82.5" y="252.1">1'-11 3/4&quot; x 1'-11 1/2&quot;</text>
<text x="85.2" y="256.9">11 3/4&quot; x 3'-2 1/4&quot;</text>
<text x="119.4" y="252.1">3</text>
<text x="119.5" y="256.9">6</text>
<text x="199.9" y="252.1">F6</text>
<text x="199.9" y="256.9">F7</text>
<text x="232.4" y="252.1">5/16&quot;</text>
<text x="232.4" y="256.9">5/16&quot;</text>
<text x="247.7" y="256.9">11 3/4&quot; x 4'-2 3/4&quot;</text>
<text x="248.7" y="252.1">1'-11 3/4&quot; x 3'-0&quot;</text>
<text x="282" y="252.1">2</text>
<text x="282" y="256.9">2</text>
<text x="37.4" y="261.6">F2</text>
<text x="69.9" y="261.6">5/16&quot;</text>
<text x="83.5" y="261.6">1'-11 3/4&quot; x 3'-2 1/4&quot;</text>
<text x="119.4" y="261.6">9</text>
<text x="199.9" y="261.6">F8</text>
<text x="232.4" y="261.6">5/16&quot;</text>
<text x="245.9" y="261.6">1'-11 3/4&quot; x 4'-2 3/4&quot;</text>
<text x="281.9" y="261.6">3</text>
<text x="37.4" y="266.4">F3</text>
<text x="69.9" y="266.4">5/16&quot;</text>
<text x="85.2" y="266.4">11 3/4&quot; x 3'-4 1/2&quot;</text>
<text x="119.5" y="266.4">2</text>
<text x="37.4" y="271.2">F4</text>
<text x="69.9" y="271.2">5/16&quot;</text>
<text x="83.5" y="271.2">1'-11 3/4&quot; x 3'-4 3/2&quot;</text>
<text x="119.4" y="271.2">3</text>
</g>
<g font-size="2.9">
<text x="170.3" y="34.9">NOTE:</text>
<text x="170.2" y="41.9">ROOF DRAWINGS FOR ACTUAL</text>
<text x="170.4" y="38.4">STANDARD ROOF SHOWN. SEE</text>
<text x="170.2" y="45.4">DESIGN.</text>
</g>
<g font-size="2.4">
<text x="48.1" y="247">HARDIEPANEL</text>
<text x="48.1" y="251.7">HARDIEPANEL</text>
<text x="210.5" y="247">HARDIEPANEL</text>
<text x="210.5" y="251.7">HARDIEPANEL</text>
<text x="48.1" y="256.5">HARDIEPANEL</text>
<text x="210.5" y="256.5">HARDIEPANEL</text>
<text x="48.1" y="261.3">HARDIEPANEL</text>
<text x="210.5" y="261.3">HARDIEPANEL</text>
<text x="48.1" y="266.1">HARDIEPANEL</text>
<text x="48.1" y="270.8">HARDIEPANEL</text>
</g>
</svg>
